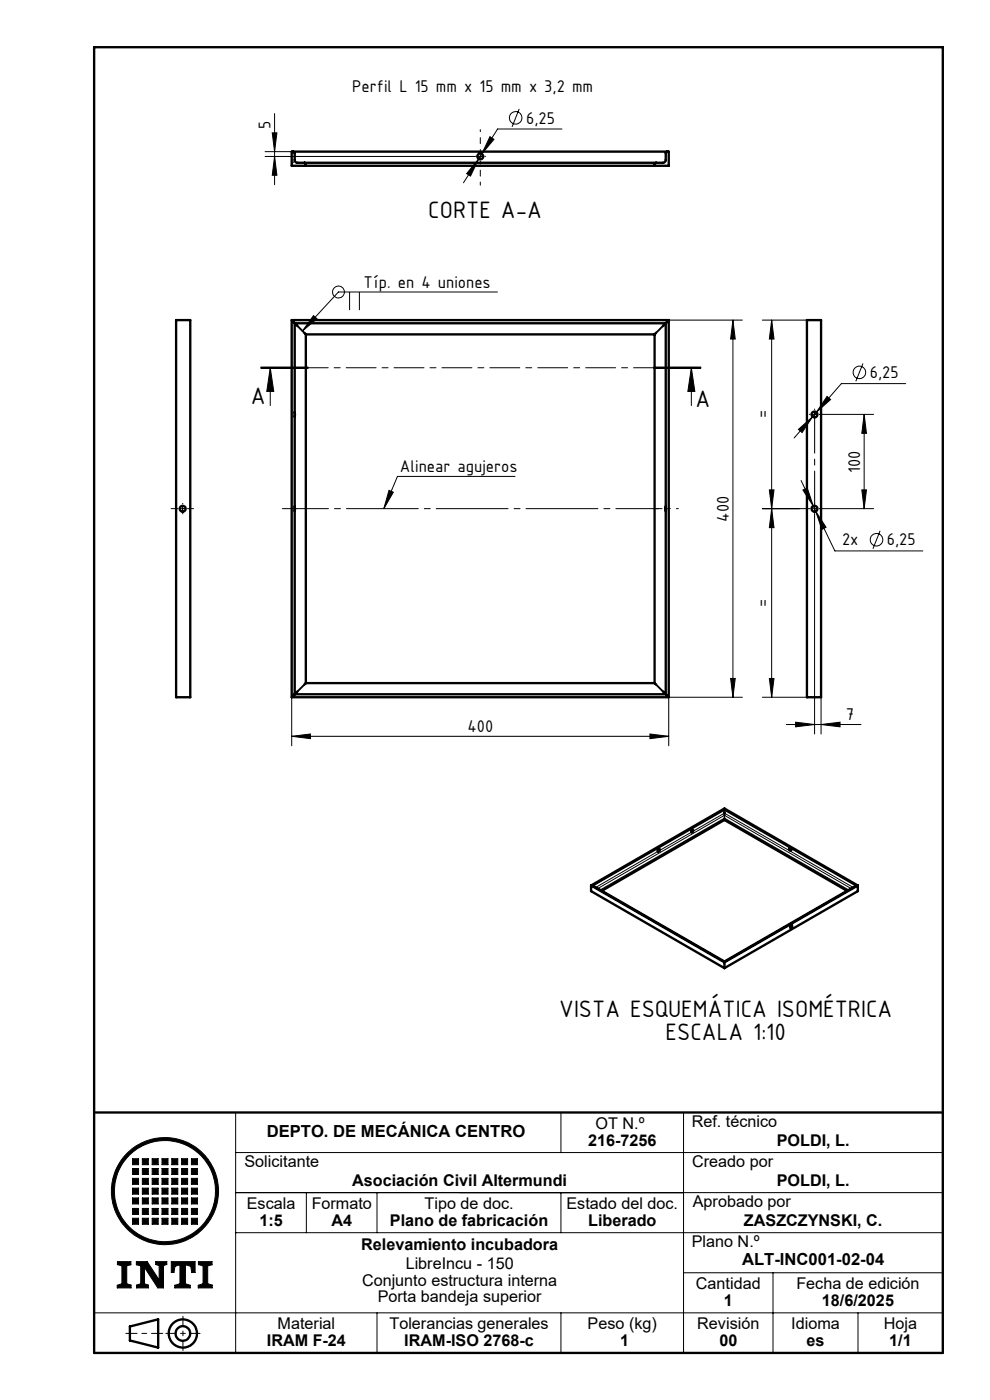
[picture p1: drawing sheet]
<svg xmlns="http://www.w3.org/2000/svg" width="210mm" height="297mm" viewBox="0 0 210 297" stroke-linecap="round" stroke-linejoin="round" font-family="sans-serif">
<g fill="none" stroke="#000" stroke-width=".21">
<path d="M56.2 33.2h44.6M56.2 32.2h5.7M57.7 28.2h1l-.5 4zM58.2 33.2l.5 4h-1zM58.2 24.1v15.1M62.5 34.1l-.6 .7M101.4 33.2h1M101.5 33.7l-1.7 3.7-.8-.6zM101.9 32.7v1M103.9 29l.9 .6-2.6 3.1zM110.1 23.1l-1.5 3.8M119.2 27.4h-13.6l-7.3 11.4"/>
<path d="M55.3 78.2h10zM55.3 78h10M55.3 77.9h10M57.3 78l.8 5h-1.5zM57.3 78v8M66.5 67l.7 .6-3 2.6zM74.2 61.9v3.9M76.2 61.9v3.9M105.5 61.9h-33.7l-7.6 8.3M138.7 78h10M138.7 77.9h10M138.7 78.2h10"/>
<path d="M141.9 67.9h15.6M146.6 78l.8 5h-1.5zM146.6 78v8M155.5 67.9v80M155.5 67.9l.5 4h-1zM161.7 67.9h9.5M163.7 67.9l.5 4h-1zM163.7 67.9v80M183.1 77.1l-1.6 3.8M169.4 91.1l3-2.7-2.3 3.4zM172.3 87.9h1M172.4 88.4l-3.9 4.5"/>
<path d="M172.8 87.4v1M173.2 87.5l-.8 .9M173.9 87.9h11.4M175.4 84.1l.8 .7-3 2.7zM183.3 87.9v20M183.3 87.9l.5 4h-1zM192.1 81.4h-13.6l-5.3 6.1M38.2 107.9h1.1M38.7 107.4v1M82.5 104l.9 .4-2 3.5zM109.3 101.1h-25l-2.9 6.8M161.7 107.9h7.9"/>
<path d="M163.2 103.9h1l-.5 4zM163.7 107.9l.5 4h-1zM169.9 101.9l2.6 5.4M170.3 104l.9-.5 1.3 3.8zM172.3 107.9h1M172.5 107.3l.5 1.2M172.8 109v46.7M172.8 107.4v1M173 108.5l2.2 3.4-.9 .4zM173 108.5l4.1 8.4h18.7M173.9 107.9h11.4M182.8 103.9h1l-.5 4z"/>
<path d="M186.7 112.6l-1.5 3.8M61.9 156.2l4-.5v1zM61.9 147.9v10.3M61.9 156.2h80M137.9 155.7l4 .5-4 .5zM155 143.9h1l-.5 4zM157.5 147.9h-15.6v10.3M161.7 147.9h9.5M163.2 143.9h1l-.5 4zM166.8 153.7h15.8M168.8 153.2l4 .5-4 .5zM174.2 153.7l4-.5v1z"/>
<path d="M174.2 147.9v7.8M146.6 176.6l-6.7 3.8M147 176.4l6.7-3.9 27.2 15.7M153.7 171.5v.2M153.7 173v.6M153.7 171.7l28 16.2M153.7 171.7l-28.1 16.2M153.7 173l26.8 15.5M153.7 173.6l26.3 15.2M153.7 173l-26.9 15.5M153.7 173.6l-26.3 15.2M125.4 187.9h.2"/>
<path d="M125.6 187.9l28.1 16.1M125.9 187.9l27.8-16 27.8 16M127.6 188.9l26.1-15.1 26.1 15.1M139.6 180.6l-13.2 7.6M167.8 196.5l-.2 .1M181.7 187.9l-28 16.1M181.7 187.9h.3M153.7 204v.1M20 236v51M50 236v51M119 236v8.5M149.2 236h-4.2v51"/>
<path d="M28.1 245.8h1.3v1.3h-1.3zM28.1 247.9h1.3v1.3h-1.3zM28.1 250h1.3v1.2h-1.3zM28.1 252.1h1.3v1.2h-1.3zM28.1 254.1h1.3v1.3h-1.3zM28.1 256.4h1.3v1.2h-1.3zM28.1 258.4h1.3v1.3h-1.3zM30.2 245.8h1.3v1.3h-1.3zM30.2 247.9h1.3v1.3h-1.3zM30.2 250h1.3v1.2h-1.3zM30.2 252.1h1.3v1.2h-1.3zM30.2 254.1h1.3v1.3h-1.3z"/>
<path d="M30.2 256.4h1.3v1.2h-1.3zM30.2 258.4h1.3v1.3h-1.3zM32.3 245.8h1.2v1.3h-1.2zM32.3 247.9h1.2v1.3h-1.2zM32.3 250h1.2v1.2h-1.2zM32.3 252.1h1.2v1.2h-1.2zM32.3 254.1h1.2v1.3h-1.2zM32.3 256.4h1.2v1.2h-1.2zM32.3 258.4h1.2v1.3h-1.2zM34.4 245.8h1.2v1.3h-1.2zM34.4 247.9h1.2v1.3h-1.2zM34.4 250h1.2v1.2h-1.2z"/>
<path d="M34.4 252.1h1.2v1.2h-1.2zM34.4 254.1h1.2v1.3h-1.2zM34.4 256.4h1.2v1.2h-1.2zM34.4 258.4h1.2v1.3h-1.2zM36.4 245.8h1.3v1.3h-1.3zM36.4 247.9h1.3v1.3h-1.3zM36.4 250h1.3v1.2h-1.3zM36.4 252.1h1.3v1.2h-1.3zM36.4 254.1h1.3v1.3h-1.3zM36.4 256.4h1.3v1.2h-1.3zM36.4 258.4h1.3v1.3h-1.3zM38.5 245.8h1.3v1.3h-1.3z"/>
<path d="M38.5 247.9h1.3v1.3h-1.3zM38.5 250h1.3v1.2h-1.3zM38.5 252.1h1.3v1.2h-1.3zM38.5 254.1h1.3v1.3h-1.3zM38.5 256.4h1.3v1.2h-1.3zM38.5 258.4h1.3v1.3h-1.3zM40.6 245.8h1.3v1.3h-1.3zM40.6 247.9h1.3v1.3h-1.3zM40.6 250h1.3v1.2h-1.3zM40.6 252.1h1.3v1.2h-1.3zM40.6 254.1h1.3v1.3h-1.3zM40.6 256.4h1.3v1.2h-1.3z"/>
<path d="M40.6 258.4h1.3v1.3h-1.3zM50 253h150M50 244.5h150M65 253v8.5M80 253v8.5M119 253v8.5M20 278.5h180M24.9 267.6h2.9v.7l-.9 .2v3.8l.9 .3v.6h-2.9v-.5l1-.4v-3.8l-1-.2zM28.9 267.6h2.3l2.6 3.9v-3l-.8-.3v-.6h2.4v.6l-.7 .3v4.7h-1.2l-2.8-4.3v3.4l.8 .3v.6h-2.5v-.6l.8-.3v-3.8l-.9-.2zM36.3 267.6h5.1v2.3h-.7l-.2-1.3-1.2-.3v4l1.1 .4v.5h-3.3v-.5l1.1-.4v-4l-1.1 .3-.2 1.3h-.6zM42.1 267.6h2.9v.7l-.9 .2v3.8l.9 .3v.6h-2.9v-.5l1-.4v-3.8l-1-.2zM50 261.5h150"/>
<path d="M80 278.5v8.5M119 278.5v8.5M145 270h55M164 270v17M182 278.5v8.5"/>
<circle cx="109.4" cy="25" r="1.32"/>
<circle cx="71.8" cy="61.9" r="1.26"/>
<circle cx="182.3" cy="79" r="1.32"/>
<circle cx="185.9" cy="114.5" r="1.33"/>
<circle cx="35" cy="252.7" r="11.4"/>
<circle cx="35" cy="252.7" r="10.7"/>
</g>
<g fill="none" stroke="#000" stroke-width=".5">
<path d="M20 10h180v277h-180zM61.9 32.2h80v3h-80zM62.2 32.2l.3 .2v1.5a.6 .6 0 0 0 .6 .6h77.5a.6 .6 0 0 0 .6-.6v-1.5l.3-.2M64.6 34.5l.3 .3v.4M139.2 34.5l-.3 .2v.5M37.4 67.9h3v80h-3zM61.9 67.9h80v80h-80zM62.2 68.3l.3 .3M62.5 68.6l.6 .6M62.5 68.6h78.7M62.5 68.6v78.7M64.6 70.6l.3 .3"/>
<path d="M64.9 70.9h74M64.9 70.9v74M138.9 70.9v74M139.2 70.6l-.3 .3M141.2 68.6l-.6 .6M141.2 68.6v78.7M141.5 68.3l-.3 .3M171.2 67.9h3v80h-3zM62.5 87.4v1M62.5 107.4v1M141.2 107.4v1M62.5 147.3l-.3 .3"/>
<path d="M62.5 147.3h78.7M63.1 146.7l-.6 .6M64.9 144.9l-.3 .3M64.9 144.9h74M138.9 144.9l.3 .3M140.6 146.7l.6 .6M141.2 147.3l.3 .3M146.7 176.2l.1-.2a.26 .26 0 0 1 .2 .4 .26 .26 0 0 1-.4 .1zM146.8 176l-.2 .4M153.7 171.7v1.3M153.7 173.6v.4M153.7 174l26 15"/>
<path d="M153.7 174l-26 15M167.4 179.9a.3 .3 0 0 1 .3 .2 .3 .3 0 0 1-.1 .4l-.1-.1zM167.6 179.9l.2 .4M125.4 187.9l28.3 16.2M125.4 187.9v1.2l28.3 16.3M125.4 187.9l28.3-16.4 28.3 16.4M125.6 187.9l28.1 16.1M139.7 180.2l.1-.1a.25 .25 0 0 1 .1 .4 .25 .25 0 0 1-.4 0zM139.7 180.1l-.2 .4M167.6 196.5l.3-.2a.27 .27 0 0 1 .1 .4 .27 .27 0 0 1-.4 0zM167.8 196.3l-.2 .4M181.7 187.9l-28 16.1"/>
<path d="M182 187.9l-28.3 16.2M182 187.9v1.2l-28.3 16.3M153.7 204h.1M153.7 204.1v1.3M20 236h180M27.6 281.4l5.9-1.5v6l-5.9-1.5z"/>
<circle cx="101.9" cy="33.2" r=".62"/>
<circle cx="172.8" cy="87.9" r=".62"/>
<circle cx="38.8" cy="107.9" r=".63"/>
<circle cx="172.8" cy="107.9" r=".63"/>
<circle cx="38.8" cy="282.9" r="3"/>
<circle cx="38.8" cy="282.9" r="1.55"/>
</g>
<path d="M26.7 282.9h7.8" fill="none" stroke="#000" stroke-width=".21" stroke-dasharray="6.1 1 1 1" stroke-dashoffset="3.7"/>
<path d="M38.8 279.2v7.3M35.2 282.9h7.2" fill="none" stroke="#000" stroke-width=".21" stroke-dasharray="6.1 1 1 1" stroke-dashoffset="4"/>
<g fill="#000">
<path d="M24.9 267.6v.7l1 .2v3.8l-1 .4v.5h2.9v-.6l-.9-.3v-3.8l.9-.2v-.7zM36.3 267.6v2.3h.6l.2-1.3 1.1-.3v4l-1.1 .4v.5h3.3v-.5l-1.1-.4v-4l1.2 .3 .2 1.3h.7v-2.3zM42.1 267.6v.7l1 .2v3.8l-1 .4v.5h2.9v-.6l-.9-.3v-3.8l.9-.2v-.7zM28.1 258.4v1.3h1.3v-1.3zM30.2 258.4v1.3h1.3v-1.3zM32.3 258.4v1.3h1.2v-1.3zM34.4 258.4v1.3h1.2v-1.3zM36.4 258.4v1.3h1.3v-1.3zM38.5 258.4v1.3h1.3v-1.3zM40.6 258.4v1.3h1.3v-1.3zM40.6 256.4v1.2h1.3v-1.2zM40.6 254.1v1.3h1.3v-1.3zM38.5 254.1v1.3h1.3v-1.3zM38.5 256.4v1.2h1.3v-1.2zM36.4 256.4v1.2h1.3v-1.2zM36.4 254.1v1.3h1.3v-1.3zM34.4 254.1v1.3h1.2v-1.3zM34.4 256.4v1.2h1.2v-1.2zM32.3 256.4v1.2h1.2v-1.2zM32.3 254.1v1.3h1.2v-1.3zM30.2 254.1v1.3h1.3v-1.3zM30.2 256.4v1.2h1.3v-1.2zM28.1 256.4v1.2h1.3v-1.2zM28.1 254.1v1.3h1.3v-1.3zM28.1 252.1v1.2h1.3v-1.2zM30.2 252.1v1.2h1.3v-1.2zM32.3 252.1v1.2h1.2v-1.2zM34.4 252.1v1.2h1.2v-1.2zM36.4 252.1v1.2h1.3v-1.2zM38.5 252.1v1.2h1.3v-1.2zM40.6 252.1v1.2h1.3v-1.2zM40.6 250v1.2h1.3v-1.2zM38.5 250v1.2h1.3v-1.2zM36.4 250v1.2h1.3v-1.2zM34.4 250v1.2h1.2v-1.2zM32.3 250v1.2h1.2v-1.2zM30.2 250v1.2h1.3v-1.2zM28.1 250v1.2h1.3v-1.2zM28.1 247.9v1.3h1.3v-1.3zM30.2 247.9v1.3h1.3v-1.3zM32.3 247.9v1.3h1.2v-1.3zM34.4 247.9v1.3h1.2v-1.3zM36.4 247.9v1.3h1.3v-1.3zM38.5 247.9v1.3h1.3v-1.3zM40.6 247.9v1.3h1.3v-1.3zM40.6 245.8v1.3h1.3v-1.3zM38.5 245.8v1.3h1.3v-1.3zM36.4 245.8v1.3h1.3v-1.3zM34.4 245.8v1.3h1.2v-1.3zM32.3 245.8v1.3h1.2v-1.3zM30.2 245.8v1.3h1.3v-1.3zM28.1 245.8v1.3h1.3v-1.3zM24.3 252.7a10.7 10.7 0 0 1 21.4 0 10.7 10.7 0 0 1-21.4 0zM23.6 252.7a11.4 11.4 0 0 0 22.8 0 11.4 11.4 0 0 0-22.8 0z" fill-rule="evenodd"/>
<path d="M28.9 267.6h2.3l2.6 3.9v-3l-.8-.3v-.6h2.4v.6l-.7 .3v4.7h-1.2l-2.8-4.3v3.4l.8 .3v.6h-2.5v-.6l.8-.3v-3.8l-.9-.2z" fill-rule="evenodd"/>
</g>
<g fill="none" stroke="#000" stroke-width=".21" stroke-dasharray="15.2 1.3 1.3 1.3">
<path d="M100.9 33.2h-.1M102.9 33.2h.1M171.8 87.9h-.1M172.8 86.9v-.1M173.8 87.9h.1M37.8 107.9h-1.5M38.8 106.9v-.1M38.8 108.9v.1M39.8 107.9h1.3M171.8 107.9h-2.2M172.8 106.9v-.1M172.8 108.9v.1"/>
<path d="M173.8 107.9h.1"/>
</g>
<path d="M172.8 88.9v18.3" fill="none" stroke="#000" stroke-width=".21" stroke-dasharray="15.2 1.3 1.3 1.3" stroke-dashoffset="8"/>
<path d="M101.9 32.2v-4.7M143.9 107.9h-4.7" fill="none" stroke="#000" stroke-width=".21" stroke-dasharray="15.2 1.3 1.3 1.3" stroke-dashoffset="14.8"/>
<path d="M101.9 34.2v5.1" fill="none" stroke="#000" stroke-width=".21" stroke-dasharray="15.2 1.3 1.3 1.3" stroke-dashoffset="14.6"/>
<path d="M140.4 107.9h-80.5" fill="none" stroke="#000" stroke-width=".21" stroke-dasharray="15.2 1.3 1.3 1.3" stroke-dashoffset="5.4"/>
<path d="M148.7 78h-93.4" fill="none" stroke="#000" stroke-width=".21" stroke-dasharray="6.3 1.3 1.3 1.3" stroke-dashoffset="2.2"/>
<path d="M61.9 67.9l3 3M141.9 67.9l-3 3M64.9 144.9l-3 3M138.9 144.9l3 3" fill="none" stroke="#000" stroke-width=".4"/>
<g fill="#000">
<path d="M58.2 33.2l.5 4h-1zM57.7 28.2h1l-.5 4zM163.2 103.9h1l-.5 4zM163.7 67.9l.5 4h-1zM163.2 143.9h1l-.5 4zM163.7 107.9l.5 4h-1z"/>
<path d="M101.5 33.7l-2.5 3.1 .8 .6zM103.9 29l-1.7 3.7 2.6-3.1zM170.3 104l2.2 3.3-1.3-3.8zM173 108.5l1.3 3.8 .9-.4zM169.4 91.1l.7 .7 2.3-3.4zM175.4 84.1l-2.2 3.4 3-2.7z"/>
<path d="M146.6 78l.8 5h-1.5zM57.3 78l.8 5h-1.5z"/>
<path d="M155.5 67.9l.5 4h-1zM155 143.9h1l-.5 4zM183.3 87.9l.5 4h-1zM182.8 103.9h1l-.5 4z"/>
<path d="M82.5 104l.9 .4-2 3.5zM66.5 67l.7 .6-3 2.6z"/>
<path d="M137.9 155.7l4 .5-4 .5zM61.9 156.2l4-.5v1zM174.2 153.7l4-.5v1zM168.8 153.2l4 .5-4 .5z"/>
</g>
<g font-size="5.4">
<text x="90.9" y="46.3">CORTE A-A</text>
<text x="53.2" y="85.7">A</text>
<text x="147.6" y="86.4">A</text>
<text x="118.6" y="215.7">VISTA ESQUEMÁTICA ISOMÉTRICA</text>
<text x="141.2" y="220.6">ESCALA 1:10</text>
</g>
<g font-size="3.9">
<text x="74.7" y="19.6">Perfil L 15 mm x 15 mm x 3,2 mm</text>
<text x="57.4" y="27.3" transform="rotate(-90 57.4 27.3)">5</text>
<text x="111.6" y="26.2">6,25</text>
<text x="77.1" y="61">Típ. en 4 uniones</text>
<text x="184.5" y="80.2">6,25</text>
<text x="162.8" y="88.8" transform="rotate(-90 162.8 88.8)">=</text>
<text x="84.8" y="100.1">Alinear agujeros</text>
<text x="182.4" y="100.3" transform="rotate(-90 182.4 100.3)">100</text>
<text x="154.6" y="110.7" transform="rotate(-90 154.6 110.7)">400</text>
<text x="178.6" y="115.7">2x</text>
<text x="188.1" y="115.7">6,25</text>
<text x="162.8" y="128.8" transform="rotate(-90 162.8 128.8)">=</text>
<text x="99.1" y="155.3">400</text>
<text x="179.4" y="152.8">7</text>
</g>
<g font-size="3.5">
<text x="56.6" y="241.2">DEPTO. DE MECÁNICA CENTRO</text>
<text x="157.4" y="268.5">ALT-INC001-02-04</text>
</g>
<g font-size="3.4">
<text x="126.3" y="239.5">OT N.º</text>
<text x="146.7" y="239.1">Ref. técnico</text>
<text x="124.7" y="243">216-7256</text>
<text x="164.8" y="243">POLDI, L.</text>
<text x="51.9" y="247.5">Solicitante</text>
<text x="74.7" y="251.6">Asociación Civil Altermundi</text>
<text x="146.8" y="247.5">Creado por</text>
<text x="164.8" y="251.6">POLDI, L.</text>
<text x="52.4" y="256.5">Escala</text>
<text x="66.1" y="256.5">Formato</text>
<text x="90" y="256.5">Tipo de doc.</text>
<text x="120.2" y="256.5">Estado del doc.</text>
<text x="147" y="256">Aprobado por</text>
<text x="55" y="260">1:5</text>
<text x="70.3" y="260">A4</text>
<text x="82.7" y="260">Plano de fabricación</text>
<text x="124.8" y="260">Liberado</text>
<text x="157.8" y="260">ZASZCZYNSKI, C.</text>
<text x="76.6" y="265.1">Relevamiento incubadora</text>
<text x="86.1" y="269.3">LibreIncu - 150</text>
<text x="146.7" y="264.5">Plano N.º</text>
<text x="76.8" y="272.8">Conjunto estructura interna</text>
<text x="147.6" y="273.5">Cantidad</text>
<text x="168.9" y="273.5">Fecha de edición</text>
<text x="58.9" y="282">Material</text>
<text x="80.1" y="276.3">Porta bandeja superior</text>
<text x="82.6" y="282">Tolerancias generales</text>
<text x="124.6" y="282">Peso (kg)</text>
<text x="147.9" y="282">Revisión</text>
<text x="153.5" y="277">1</text>
<text x="167.8" y="282">Idioma</text>
<text x="174.4" y="277">18/6/2025</text>
<text x="187.5" y="282">Hoja</text>
<text x="56.6" y="285.5">IRAM F-24</text>
<text x="85.8" y="285.5">IRAM-ISO 2768-c</text>
<text x="131.5" y="285.5">1</text>
<text x="152.6" y="285.5">00</text>
<text x="171.1" y="285.5">es</text>
<text x="188.6" y="285.5">1/1</text>
</g>
</svg>
